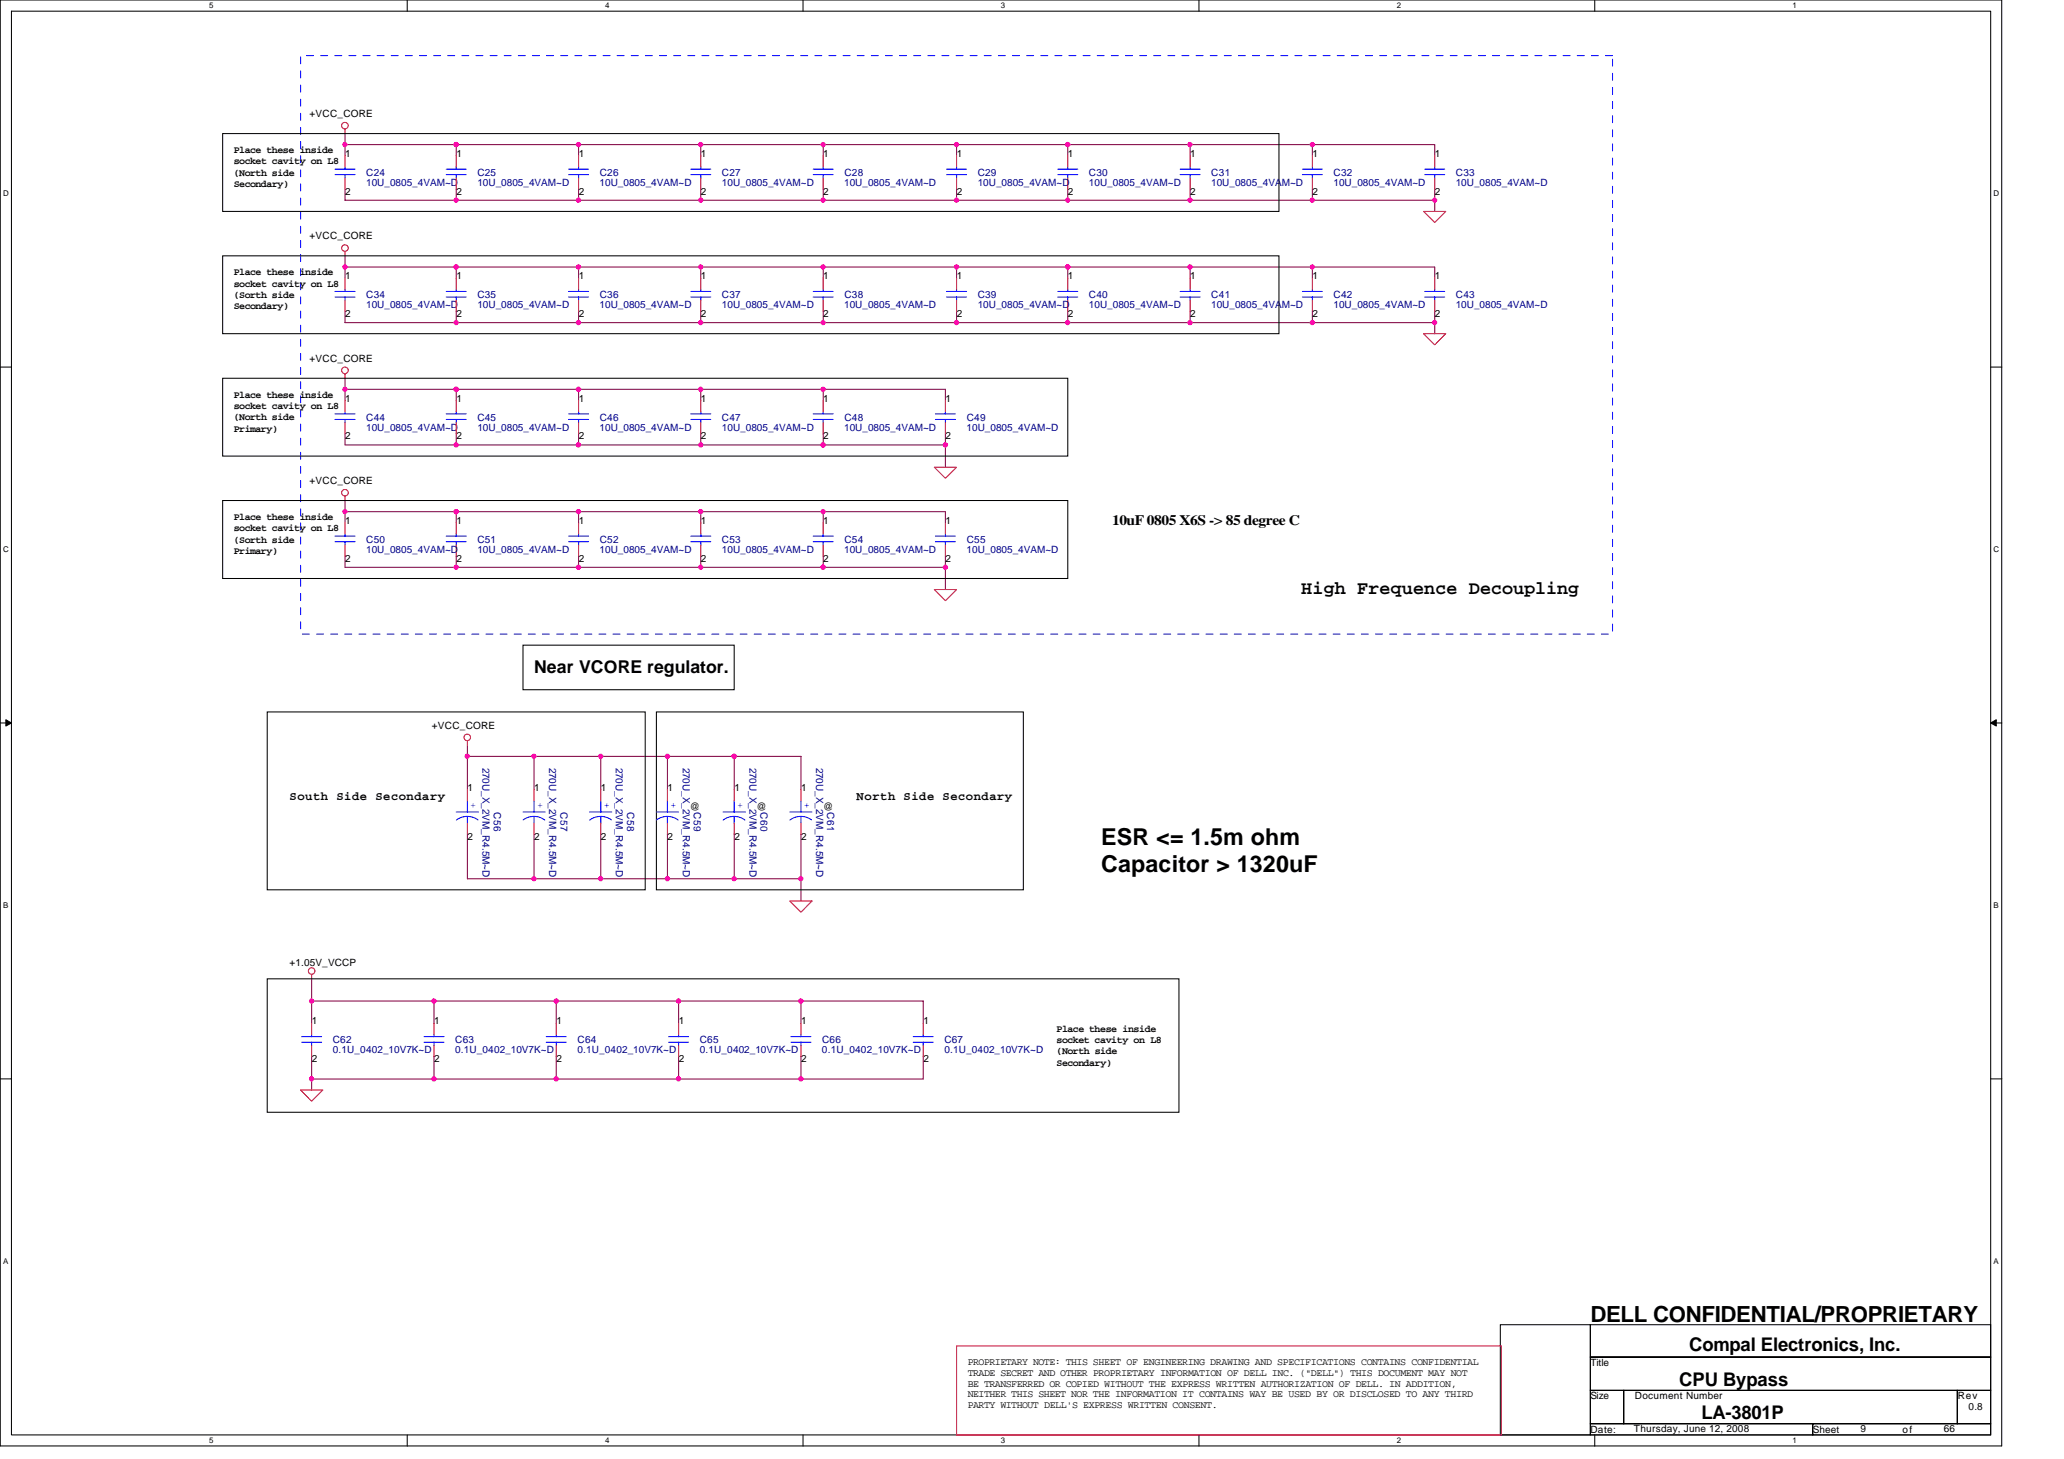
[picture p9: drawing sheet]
<svg xmlns="http://www.w3.org/2000/svg" width="297mm" height="210mm" viewBox="0 0 297 210" stroke-linecap="round" stroke-linejoin="round" font-family="sans-serif">
<path d="M0 0h288.1v208h-288.1zM1.6 1.6h284.9v204.8h-284.9z" fill="none" stroke="#000" stroke-width=".15"/>
<g fill="#fff">
<path d="M30.1 .2h.6v1.2h-.6z"/>
<path d="M30.1 206.6h.6v1.3h-.6z"/>
</g>
<path d="M58.6 0v1.6M58.6 206.4v1.6" fill="none" stroke="#000" stroke-width=".15"/>
<g fill="#fff">
<path d="M87.1 .2h.6v1.2h-.6z"/>
<path d="M87.1 206.6h.6v1.3h-.6z"/>
</g>
<path d="M115.6 0v1.6M115.6 206.4v1.6" fill="none" stroke="#000" stroke-width=".15"/>
<g fill="#fff">
<path d="M144 .2h.6v1.2h-.6z"/>
<path d="M144 206.6h.6v1.3h-.6z"/>
</g>
<path d="M172.5 0v1.6M172.5 206.4v1.6" fill="none" stroke="#000" stroke-width=".15"/>
<g fill="#fff">
<path d="M201 .2h.6v1.2h-.6z"/>
<path d="M201 206.6h.6v1.3h-.6z"/>
</g>
<path d="M229.5 0v1.6M229.5 206.4v1.6" fill="none" stroke="#000" stroke-width=".15"/>
<g fill="#fff">
<path d="M258 .2h.6v1.2h-.6z"/>
<path d="M258 206.6h.6v1.3h-.6z"/>
<path d="M.4 27.2h.8v1.3h-.8z"/>
<path d="M286.9 27.2h.8v1.3h-.8z"/>
<path d="M.4 78.4h.8v1.3h-.8z"/>
<path d="M286.9 78.4h.8v1.3h-.8z"/>
</g>
<path d="M0 52.8h1.6M286.5 52.8h1.6" fill="none" stroke="#000" stroke-width=".15"/>
<g fill="#fff">
<path d="M.4 129.6h.8v1.3h-.8z"/>
<path d="M286.9 129.6h.7v1.3h-.7z"/>
</g>
<path d="M0 104h1.6M286.5 104h1.6" fill="none" stroke="#000" stroke-width=".15"/>
<path d="M.8 103.5l.8 .5-.8 .5zM286.5 104l.8-.5v1z" fill="#000" stroke="#000" stroke-width=".14"/>
<g fill="#fff">
<path d="M.4 180.8h.8v1.3h-.8z"/>
<path d="M286.9 180.8h.7v1.3h-.7z"/>
</g>
<g fill="none" stroke="#000" stroke-width=".15">
<path d="M32 19.2h152.1v11.2h-152.1zM32 36.8h152.1v11.2h-152.1zM32 54.4h121.7v11.2h-121.7zM32 72h121.7v11.2h-121.7zM75.3 92.8h30.4v6.4h-30.4zM38.5 102.4h54.4v25.6h-54.4zM94.5 102.4h52.8v25.6h-52.8zM0 155.2h1.6M38.5 140.8h131.2v19.2h-131.2zM286.5 155.2h1.6M215.9 190.6h13v15.8h-13zM228.9 190.6h57.6v4.6h-57.6z"/>
<path d="M228.9 195.2h57.6v4.8h-57.6zM228.9 204.8h32v1.6h-32zM228.9 200h4.8v4.8h-4.8zM233.7 200h48v4.8h-48zM260.9 204.8h25.6v1.6h-25.6zM281.7 200h4.8v4.8h-4.8z"/>
</g>
<g fill="none" stroke="#800040" stroke-width=".15">
<path d="M49.7 19.2v3.2M49.7 27.2v1.6h156.8M49.7 38.4h156.8v1.6M49.7 36.8v3.2M49.7 20.8h156.8v1.6M65.7 20.8v1.6M65.7 27.2v1.6M65.7 38.4v1.6M83.3 20.8v1.6M83.3 27.2v1.6M83.3 38.4v1.6M100.9 20.8v1.6"/>
<path d="M100.9 27.2v1.6M100.9 38.4v1.6M118.5 20.8v1.6M118.5 27.2v1.6M118.5 38.4v1.6M137.7 20.8v1.6M137.7 27.2v1.6M137.7 38.4v1.6M153.7 20.8v1.6M153.7 27.2v1.6M153.7 38.4v1.6M171.3 20.8v1.6"/>
<path d="M171.3 27.2v1.6M171.3 38.4v1.6M188.9 20.8v1.6M188.9 27.2v1.6M188.9 38.4v1.6M206.5 27.2v3.2M49.7 44.8v1.6h156.8M49.7 54.4v3.2M49.7 56h86.4v1.6M65.7 44.8v1.6M65.7 56v1.6M83.3 44.8v1.6"/>
<path d="M83.3 56v1.6M100.9 44.8v1.6M100.9 56v1.6M118.5 44.8v1.6M118.5 56v1.6M137.7 44.8v1.6M153.7 44.8v1.6M171.3 44.8v1.6M188.9 44.8v1.6M206.5 44.8v3.2M49.7 62.4v1.6h86.4M49.7 72v3.2"/>
<path d="M49.7 73.6h86.4v1.6M65.7 62.4v1.6M65.7 73.6v1.6M83.3 62.4v1.6M83.3 73.6v1.6M100.9 62.4v1.6M100.9 73.6v1.6M118.5 62.4v1.6M118.5 73.6v1.6M136.1 62.4v4.8M49.7 80v1.6h33.6M65.7 80v1.6"/>
<path d="M83.3 80v1.6h17.6M100.9 80v1.6M100.9 81.6h35.2M118.5 80v1.6M136.1 80v4.8M67.3 107.2v6.4M67.3 108.8h19.2M76.9 108.8v4.8M86.5 108.8h9.6v4.8M86.5 108.8v4.8M96.1 108.8h19.2v4.8M105.7 108.8v4.8"/>
<path d="M67.3 120v6.4h48M76.9 120v6.4M86.5 120v6.4M96.1 120v6.4M105.7 120v6.4M115.3 120v9.6M44.8 140.8v6.4M44.8 152v4.8M44.8 144h88.1v3.2M62.5 144v3.2M62.5 152v3.2M80 144v3.2"/>
<path d="M80 152v3.2M97.7 144v3.2M97.7 152v3.2M115.3 144v3.2M115.3 152v3.2M132.9 152v3.2h-88.1"/>
</g>
<g fill="none" stroke="#f00" stroke-width=".15">
<path d="M49.7 18.6v.6M49.7 22.4v1.6M49.7 25.6v1.6M49.7 36.2v.6M65.7 22.4v1.6M65.7 25.6v1.6M83.3 22.4v1.6M83.3 25.6v1.6M100.9 22.4v1.6M100.9 25.6v1.6M118.5 22.4v1.6M118.5 25.6v1.6"/>
<path d="M137.7 22.4v1.6M137.7 25.6v1.6M153.7 22.4v1.6M153.7 25.6v1.6M171.3 22.4v1.6M171.3 25.6v1.6M188.9 22.4v1.6M188.9 25.6v1.6M204.9 30.4h3.2l-1.6 1.6zM206.5 22.4v1.6M206.5 25.6v1.6M49.7 40v1.6"/>
<path d="M49.7 43.2v1.6M49.7 53.8v.6M49.7 57.6v1.6M65.7 40v1.6M65.7 43.2v1.6M65.7 57.6v1.6M83.3 40v1.6M83.3 43.2v1.6M83.3 57.6v1.6M100.9 40v1.6M100.9 43.2v1.6M100.9 57.6v1.6"/>
<path d="M118.5 40v1.6M118.5 43.2v1.6M118.5 57.6v1.6M136.1 57.6v1.6M137.7 40v1.6M137.7 43.2v1.6M153.7 40v1.6M153.7 43.2v1.6M171.3 40v1.6M171.3 43.2v1.6M188.9 40v1.6M188.9 43.2v1.6"/>
<path d="M204.9 48h3.2l-1.6 1.6zM206.5 40v1.6M206.5 43.2v1.6M49.7 60.8v1.6M49.7 71.4v.6M49.7 75.2v1.6M49.7 78.4v1.6M65.7 60.8v1.6M65.7 75.2v1.6M65.7 78.4v1.6M83.3 60.8v1.6M83.3 75.2v1.6"/>
<path d="M83.3 78.4v1.6M100.9 60.8v1.6M100.9 75.2v1.6M100.9 78.4v1.6M118.5 60.8v1.6M118.5 75.2v1.6M118.5 78.4v1.6M134.5 67.2h3.2l-1.6 1.6zM136.1 60.8v1.6M136.1 75.2v1.6M136.1 78.4v1.6M134.5 84.8h3.2l-1.6 1.6z"/>
<path d="M67.3 106.6v.6M67.3 113.6v1.6M67.3 118.4v1.6M76.9 113.6v1.6M76.9 118.4v1.6M86.5 113.6v1.6M86.5 118.4v1.6M96.1 113.6v1.6M96.1 118.4v1.6M105.7 113.6v1.6M105.7 118.4v1.6M115.3 113.6v1.6"/>
<path d="M115.3 118.4v1.6M113.7 129.6h3.2l-1.6 1.6zM43.3 156.8h3.2l-1.7 1.6zM44.8 140.2v.6M44.8 147.2v1.6M44.8 150.4v1.6M62.5 147.2v1.6M62.5 150.4v1.6M80 147.2v1.6M80 150.4v1.6M97.7 147.2v1.6M97.7 150.4v1.6"/>
<path d="M115.3 147.2v1.6M115.3 150.4v1.6M132.9 147.2v1.6M132.9 150.4v1.6M137.7 193.6h78.4v12.8h-78.4z"/>
<circle cx="49.6" cy="18.1" r=".47"/>
<circle cx="49.6" cy="35.7" r=".47"/>
<circle cx="49.6" cy="53.3" r=".48"/>
<circle cx="49.6" cy="70.9" r=".47"/>
<circle cx="67.2" cy="106.1" r=".47"/>
<circle cx="44.8" cy="139.7" r=".47"/>
</g>
<path d="M43.3 8h188.8v83.2h-188.8z" fill="none" stroke="#00f" stroke-width=".14" stroke-dasharray="1 1 1 1 1 1 1 1"/>
<g fill="none" stroke="#00f" stroke-width=".15">
<path d="M48.2 25.1h2.9M48.2 24.3h2.9M49.7 24v.3M49.7 25.1v.5M64.2 25.1h2.9M64.2 24.3h2.9M65.7 24v.3M65.7 25.1v.5M81.8 25.1h2.9M81.8 24.3h2.9M83.3 24v.3M83.3 25.1v.5"/>
<path d="M99.4 25.1h2.9M99.4 24.3h2.9M100.9 24v.3M100.9 25.1v.5M117 25.1h2.9M117 24.3h2.9M118.5 24v.3M118.5 25.1v.5M136.2 25.1h2.9M136.2 24.3h2.9M137.7 24v.3M137.7 25.1v.5"/>
<path d="M152.2 25.1h2.9M152.2 24.3h2.9M153.7 24v.3M153.7 25.1v.5M169.8 25.1h2.9M169.8 24.3h2.9M171.3 24v.3M171.3 25.1v.5M187.4 25.1h2.9M187.4 24.3h2.9M188.9 24v.3M188.9 25.1v.5"/>
<path d="M205 25.1h2.9M205 24.3h2.9M206.5 24v.3M206.5 25.1v.5M48.2 42.7h2.9M48.2 41.9h2.9M48.2 59.5h2.9M49.7 41.6v.3M49.7 42.7v.5M49.7 59.2v.3M64.2 42.7h2.9M64.2 41.9h2.9"/>
<path d="M64.2 59.5h2.9M65.7 41.6v.3M65.7 42.7v.5M65.7 59.2v.3M81.8 42.7h2.9M81.8 41.9h2.9M81.8 59.5h2.9M83.3 41.6v.3M83.3 42.7v.5M83.3 59.2v.3M99.4 42.7h2.9M99.4 41.9h2.9"/>
<path d="M99.4 59.5h2.9M100.9 41.6v.3M100.9 42.7v.5M100.9 59.2v.3M117 42.7h2.9M117 41.9h2.9M117 59.5h2.9M118.5 41.6v.3M118.5 42.7v.5M118.5 59.2v.3M134.6 59.5h2.9M136.1 59.2v.3"/>
<path d="M136.2 42.7h2.9M136.2 41.9h2.9M137.7 41.6v.3M137.7 42.7v.5M152.2 42.7h2.9M152.2 41.9h2.9M153.7 41.6v.3M153.7 42.7v.5M169.8 42.7h2.9M169.8 41.9h2.9M171.3 41.6v.3M171.3 42.7v.5"/>
<path d="M187.4 42.7h2.9M187.4 41.9h2.9M188.9 41.6v.3M188.9 42.7v.5M205 42.7h2.9M205 41.9h2.9M206.5 41.6v.3M206.5 42.7v.5M48.2 60.3h2.9M48.2 77.9h2.9M48.2 77.1h2.9M49.7 60.3v.5"/>
<path d="M49.7 76.8v.3M49.7 77.9v.5M64.2 60.3h2.9M64.2 77.9h2.9M64.2 77.1h2.9M65.7 60.3v.5M65.7 76.8v.3M65.7 77.9v.5M81.8 60.3h2.9M81.8 77.9h2.9M81.8 77.1h2.9M83.3 60.3v.5"/>
<path d="M83.3 76.8v.3M83.3 77.9v.5M99.4 60.3h2.9M99.4 77.9h2.9M99.4 77.1h2.9M100.9 60.3v.5M100.9 76.8v.3M100.9 77.9v.5M117 60.3h2.9M117 77.9h2.9M117 77.1h2.9M118.5 60.3v.5"/>
<path d="M118.5 76.8v.3M118.5 77.9v.5M134.6 60.3h2.9M134.6 77.9h2.9M134.6 77.1h2.9M136.1 60.3v.5M136.1 76.8v.3M136.1 77.9v.5M65.7 116.8h3.2M67.3 115.2v1.6M67.3 117.5v.9M68.8 118a2.59 2.59 0 0 0-3.1 0"/>
<path d="M75.3 116.8h3.2M75.3 118a2.59 2.59 0 0 1 3.1 0M76.9 115.2v1.6M76.9 117.5v.9M84.9 116.8h3.2M86.5 115.2v1.6M86.5 117.5v.9M88 118a2.59 2.59 0 0 0-3.1 0M94.5 116.8h3.2M94.5 118a2.59 2.59 0 0 1 3.1 0M96.1 115.2v1.6M96.1 117.5v.9"/>
<path d="M104.1 116.8h3.2M104.1 118a2.58 2.58 0 0 1 3.1 0M105.7 115.2v1.6M105.7 117.5v.9M113.7 116.8h3.2M115.3 115.2v1.6M115.3 117.5v.9M116.8 118a2.59 2.59 0 0 0-3.1 0M43.4 149.9h2.9M43.4 149.1h2.9M44.8 148.8v.3M44.8 149.9v.5"/>
<path d="M61 149.9h2.9M61 149.1h2.9M62.5 148.8v.3M62.5 149.9v.5M78.6 149.9h2.9M78.6 149.1h2.9M80 148.8v.3M80 149.9v.5M96.2 149.9h2.9M96.2 149.1h2.9M97.7 148.8v.3M97.7 149.9v.5"/>
<path d="M113.8 149.9h2.9M113.8 149.1h2.9M115.3 148.8v.3M115.3 149.9v.5M131.4 149.9h2.9M131.4 149.1h2.9M132.9 148.8v.3M132.9 149.9v.5"/>
</g>
<g fill="#f0f" stroke="#f0f" stroke-width=".15">
<circle cx="65.6" cy="28.8" r=".31"/>
<circle cx="118.5" cy="46.4" r=".31"/>
<circle cx="100.8" cy="46.4" r=".31"/>
<circle cx="65.6" cy="38.4" r=".31"/>
<circle cx="49.6" cy="38.4" r=".31"/>
<circle cx="118.4" cy="64" r=".32"/>
<circle cx="100.8" cy="64" r=".32"/>
<circle cx="65.6" cy="81.6" r=".31"/>
<circle cx="171.3" cy="46.4" r=".31"/>
<circle cx="188.9" cy="38.4" r=".31"/>
<circle cx="153.7" cy="38.4" r=".31"/>
<circle cx="137.7" cy="38.4" r=".31"/>
<circle cx="65.6" cy="20.8" r=".31"/>
<circle cx="49.6" cy="20.8" r=".31"/>
<circle cx="171.3" cy="38.4" r=".31"/>
<circle cx="83.2" cy="73.6" r=".31"/>
<circle cx="136.1" cy="81.6" r=".31"/>
<circle cx="118.5" cy="81.6" r=".31"/>
<circle cx="171.3" cy="28.8" r=".31"/>
<circle cx="153.7" cy="20.8" r=".31"/>
<circle cx="171.3" cy="20.8" r=".31"/>
<circle cx="137.7" cy="28.8" r=".31"/>
<circle cx="115.3" cy="126.4" r=".31"/>
<circle cx="105.6" cy="126.4" r=".31"/>
<circle cx="97.6" cy="144" r=".32"/>
<circle cx="44.8" cy="144" r=".32"/>
<circle cx="62.4" cy="144" r=".32"/>
<circle cx="80" cy="144" r=".32"/>
<circle cx="115.2" cy="144" r=".32"/>
<circle cx="44.8" cy="155.2" r=".32"/>
<circle cx="115.2" cy="155.2" r=".32"/>
<circle cx="86.4" cy="108.8" r=".31"/>
<circle cx="83.2" cy="56" r=".32"/>
<circle cx="65.6" cy="73.6" r=".31"/>
<circle cx="105.6" cy="108.8" r=".31"/>
<circle cx="100.8" cy="28.8" r=".31"/>
<circle cx="153.7" cy="28.8" r=".31"/>
<circle cx="100.8" cy="81.6" r=".31"/>
<circle cx="96.1" cy="126.4" r=".31"/>
<circle cx="97.6" cy="155.2" r=".32"/>
<circle cx="118.5" cy="73.6" r=".31"/>
<circle cx="100.8" cy="73.6" r=".31"/>
<circle cx="96.1" cy="108.8" r=".31"/>
<circle cx="83.2" cy="20.8" r=".31"/>
<circle cx="76.8" cy="126.4" r=".31"/>
<circle cx="137.7" cy="46.4" r=".31"/>
<circle cx="136.1" cy="64" r=".32"/>
<circle cx="137.7" cy="20.8" r=".31"/>
<circle cx="76.8" cy="108.8" r=".31"/>
<circle cx="67.2" cy="108.8" r=".31"/>
<circle cx="65.6" cy="56" r=".32"/>
<circle cx="49.6" cy="56" r=".32"/>
<circle cx="153.7" cy="46.4" r=".31"/>
<circle cx="49.6" cy="73.6" r=".31"/>
<circle cx="118.4" cy="56" r=".32"/>
<circle cx="100.8" cy="56" r=".32"/>
<circle cx="86.4" cy="126.4" r=".31"/>
<circle cx="118.5" cy="38.4" r=".31"/>
<circle cx="100.8" cy="38.4" r=".31"/>
<circle cx="118.5" cy="28.8" r=".31"/>
<circle cx="83.2" cy="46.4" r=".31"/>
<circle cx="83.2" cy="38.4" r=".31"/>
<circle cx="80" cy="155.2" r=".32"/>
<circle cx="65.6" cy="46.4" r=".31"/>
<circle cx="62.4" cy="155.2" r=".32"/>
<circle cx="83.2" cy="28.8" r=".31"/>
<circle cx="188.9" cy="20.8" r=".31"/>
<circle cx="65.6" cy="64" r=".32"/>
<circle cx="83.2" cy="81.6" r=".31"/>
<circle cx="118.5" cy="20.8" r=".31"/>
<circle cx="100.8" cy="20.8" r=".31"/>
<circle cx="206.5" cy="28.8" r=".31"/>
<circle cx="188.9" cy="28.8" r=".31"/>
<circle cx="206.5" cy="46.4" r=".31"/>
<circle cx="188.9" cy="46.4" r=".31"/>
<circle cx="83.2" cy="64" r=".32"/>
</g>
<g font-size="3.3">
<text x="158.5" y="121.5">ESR &lt;= 1.5m ohm</text>
<text x="158.5" y="125.5">Capacitor &gt; 1320uF</text>
</g>
<text font-size="3.2" x="228.9" y="190.2">DELL CONFIDENTIAL/PROPRIETARY</text>
<g font-size="2.7">
<text x="187.3" y="85.5">High Frequence Decoupling</text>
<text x="243.1" y="194.4">Compal Electronics, Inc.</text>
<text x="241.7" y="199.3">CPU Bypass</text>
<text x="244.9" y="204.2">LA-3801P</text>
</g>
<text font-size="2.5" x="76.9" y="96.8">Near VCORE regulator.</text>
<text font-size="2.1" x="160.1" y="75.5">10uF 0805 X6S -&gt; 85 degree C</text>
<g font-size="1.8">
<text x="41.7" y="115">South Side Secondary</text>
<text x="123.3" y="115">North Side Secondary</text>
</g>
<g font-size="1.4">
<text x="44.5" y="16.8">+VCC_CORE</text>
<text x="33.7" y="22">Place these inside</text>
<text x="33.7" y="23.6">socket cavity on L8</text>
<text x="49.7" y="22.6">1</text>
<text x="65.7" y="22.6">1</text>
<text x="83.3" y="22.6">1</text>
<text x="100.9" y="22.6">1</text>
<text x="118.5" y="22.6">1</text>
<text x="137.7" y="22.6">1</text>
<text x="153.7" y="22.6">1</text>
<text x="171.3" y="22.6">1</text>
<text x="188.9" y="22.6">1</text>
<text x="206.5" y="22.6">1</text>
<text x="33.7" y="25.3">(North side</text>
<text x="33.7" y="26.9">Secondary)</text>
<text x="49.7" y="28">2</text>
<text x="65.7" y="28">2</text>
<text x="83.3" y="28">2</text>
<text x="100.9" y="28">2</text>
<text x="118.5" y="28">2</text>
<text x="137.7" y="28">2</text>
<text x="153.7" y="28">2</text>
<text x="171.3" y="28">2</text>
<text x="188.9" y="28">2</text>
<text x="206.5" y="28">2</text>
<text x="44.5" y="34.4">+VCC_CORE</text>
<text x="33.7" y="39.6">Place these inside</text>
<text x="33.7" y="41.3">socket cavity on L8</text>
<text x="49.7" y="40.2">1</text>
<text x="65.7" y="40.2">1</text>
<text x="83.3" y="40.2">1</text>
<text x="100.9" y="40.2">1</text>
<text x="118.5" y="40.2">1</text>
<text x="137.7" y="40.2">1</text>
<text x="153.7" y="40.2">1</text>
<text x="171.3" y="40.2">1</text>
<text x="188.9" y="40.2">1</text>
<text x="206.5" y="40.2">1</text>
<text x="33.7" y="42.9">(Sorth side</text>
<text x="33.7" y="44.5">Secondary)</text>
<text x="49.7" y="45.6">2</text>
<text x="65.7" y="45.6">2</text>
<text x="83.3" y="45.6">2</text>
<text x="100.9" y="45.6">2</text>
<text x="118.5" y="45.6">2</text>
<text x="137.7" y="45.6">2</text>
<text x="153.7" y="45.6">2</text>
<text x="171.3" y="45.6">2</text>
<text x="188.9" y="45.6">2</text>
<text x="206.5" y="45.6">2</text>
<text x="44.5" y="52">+VCC_CORE</text>
<text x="33.7" y="57.2">Place these inside</text>
<text x="33.7" y="58.8">socket cavity on L8</text>
<text x="49.7" y="57.8">1</text>
<text x="65.7" y="57.8">1</text>
<text x="83.3" y="57.8">1</text>
<text x="100.9" y="57.8">1</text>
<text x="118.5" y="57.8">1</text>
<text x="136.1" y="57.8">1</text>
<text x="33.7" y="60.5">(North side</text>
<text x="33.7" y="62.1">Primary)</text>
<text x="49.7" y="63.2">2</text>
<text x="65.7" y="63.2">2</text>
<text x="83.3" y="63.2">2</text>
<text x="100.9" y="63.2">2</text>
<text x="118.5" y="63.2">2</text>
<text x="136.1" y="63.2">2</text>
<text x="44.5" y="69.6">+VCC_CORE</text>
<text x="33.7" y="74.8">Place these inside</text>
<text x="33.7" y="76.5">socket cavity on L8</text>
<text x="49.7" y="75.4">1</text>
<text x="65.7" y="75.4">1</text>
<text x="83.3" y="75.4">1</text>
<text x="100.9" y="75.4">1</text>
<text x="118.5" y="75.4">1</text>
<text x="136.1" y="75.4">1</text>
<text x="33.7" y="78.1">(Sorth side</text>
<text x="33.7" y="79.7">Primary)</text>
<text x="49.7" y="80.8">2</text>
<text x="65.7" y="80.8">2</text>
<text x="83.3" y="80.8">2</text>
<text x="100.9" y="80.8">2</text>
<text x="118.5" y="80.8">2</text>
<text x="136.1" y="80.8">2</text>
<text x="62.1" y="104.8">+VCC_CORE</text>
<text x="67.3" y="113.8">1</text>
<text x="76.9" y="113.8">1</text>
<text x="86.5" y="113.8">1</text>
<text x="96.1" y="113.8">1</text>
<text x="105.7" y="113.8">1</text>
<text x="115.3" y="113.8">1</text>
<text x="99.3" y="116.5">@</text>
<text x="108.9" y="116.5">@</text>
<text x="118.5" y="116.5">@</text>
<text x="67.3" y="120.8">2</text>
<text x="76.9" y="120.8">2</text>
<text x="86.5" y="120.8">2</text>
<text x="96.1" y="120.8">2</text>
<text x="105.7" y="120.8">2</text>
<text x="115.3" y="120.8">2</text>
<text x="41.7" y="138.9">+1.05V_VCCP</text>
<text x="44.9" y="147.4">1</text>
<text x="62.5" y="147.4">1</text>
<text x="80.1" y="147.4">1</text>
<text x="97.7" y="147.4">1</text>
<text x="115.3" y="147.4">1</text>
<text x="132.9" y="147.4">1</text>
<text x="152.1" y="148.4">Place these inside</text>
<text x="44.9" y="152.8">2</text>
<text x="62.5" y="152.8">2</text>
<text x="80.1" y="152.8">2</text>
<text x="97.7" y="152.8">2</text>
<text x="115.3" y="152.8">2</text>
<text x="132.9" y="152.8">2</text>
<text x="152.1" y="150.1">socket cavity on L8</text>
<text x="152.1" y="151.7">(North side</text>
<text x="152.1" y="153.3">Secondary)</text>
<text x="139.3" y="196.4">PROPRIETARY NOTE: THIS SHEET OF ENGINEERING DRAWING AND SPECIFICATIONS CONTAINS CONFIDENTIAL</text>
<text x="139.3" y="197.9">TRADE SECRET AND OTHER PROPRIETARY INFORMATION OF DELL INC. (&quot;DELL&quot;) THIS DOCUMENT MAY NOT</text>
<text x="228.9" y="196.5">Title</text>
<text x="139.3" y="199.5">BE TRANSFERRED OR COPIED WITHOUT THE EXPRESS WRITTEN AUTHORIZATION OF DELL. IN ADDITION,</text>
<text x="139.3" y="201">NEITHER THIS SHEET NOR THE INFORMATION IT CONTAINS WAY BE USED BY OR DISCLOSED TO ANY THIRD</text>
<text x="139.3" y="202.6">PARTY WITHOUT DELL'S EXPRESS WRITTEN CONSENT.</text>
<text x="228.9" y="201.3">Size</text>
<text x="235.3" y="201.3">Document Number</text>
<text x="281.7" y="201.3">Rev</text>
<text x="283.3" y="202.9">0.8</text>
<text x="228.9" y="206.1">Date:</text>
<text x="235.1" y="206">Thursday, June 12, 2008</text>
<text x="260.9" y="206.1">Sheet</text>
<text x="267.8" y="206">9</text>
<text x="273.8" y="206.1">of</text>
<text x="279.8" y="206">66</text>
</g>
<g font-size="1.4" fill="#000080">
<text x="52.7" y="25.3">C24</text>
<text x="52.7" y="26.7">10U_0805_4VAM~D</text>
<text x="68.7" y="25.3">C25</text>
<text x="68.7" y="26.7">10U_0805_4VAM~D</text>
<text x="86.3" y="26.7">10U_0805_4VAM~D</text>
<text x="86.3" y="25.3">C26</text>
<text x="103.9" y="25.3">C27</text>
<text x="103.9" y="26.7">10U_0805_4VAM~D</text>
<text x="121.5" y="26.7">10U_0805_4VAM~D</text>
<text x="121.5" y="25.3">C28</text>
<text x="140.7" y="25.3">C29</text>
<text x="140.7" y="26.7">10U_0805_4VAM~D</text>
<text x="156.7" y="25.3">C30</text>
<text x="156.7" y="26.7">10U_0805_4VAM~D</text>
<text x="174.3" y="26.7">10U_0805_4VAM~D</text>
<text x="174.3" y="25.3">C31</text>
<text x="191.9" y="25.3">C32</text>
<text x="191.9" y="26.7">10U_0805_4VAM~D</text>
<text x="209.5" y="26.7">10U_0805_4VAM~D</text>
<text x="209.5" y="25.3">C33</text>
<text x="52.7" y="42.9">C34</text>
<text x="52.7" y="44.3">10U_0805_4VAM~D</text>
<text x="68.7" y="42.9">C35</text>
<text x="68.7" y="44.3">10U_0805_4VAM~D</text>
<text x="86.3" y="44.3">10U_0805_4VAM~D</text>
<text x="86.3" y="42.9">C36</text>
<text x="103.9" y="42.9">C37</text>
<text x="103.9" y="44.3">10U_0805_4VAM~D</text>
<text x="121.5" y="44.3">10U_0805_4VAM~D</text>
<text x="121.5" y="42.9">C38</text>
<text x="140.7" y="42.9">C39</text>
<text x="140.7" y="44.3">10U_0805_4VAM~D</text>
<text x="156.7" y="42.9">C40</text>
<text x="156.7" y="44.3">10U_0805_4VAM~D</text>
<text x="174.3" y="44.3">10U_0805_4VAM~D</text>
<text x="174.3" y="42.9">C41</text>
<text x="191.9" y="42.9">C42</text>
<text x="191.9" y="44.3">10U_0805_4VAM~D</text>
<text x="209.5" y="44.3">10U_0805_4VAM~D</text>
<text x="209.5" y="42.9">C43</text>
<text x="52.7" y="60.5">C44</text>
<text x="52.7" y="62">10U_0805_4VAM~D</text>
<text x="68.7" y="60.5">C45</text>
<text x="68.7" y="62">10U_0805_4VAM~D</text>
<text x="86.3" y="62">10U_0805_4VAM~D</text>
<text x="86.3" y="60.5">C46</text>
<text x="103.9" y="60.5">C47</text>
<text x="103.9" y="62">10U_0805_4VAM~D</text>
<text x="121.5" y="62">10U_0805_4VAM~D</text>
<text x="121.5" y="60.5">C48</text>
<text x="139.1" y="62">10U_0805_4VAM~D</text>
<text x="139.1" y="60.5">C49</text>
<text x="52.7" y="78.1">C50</text>
<text x="52.7" y="79.5">10U_0805_4VAM~D</text>
<text x="68.7" y="78.1">C51</text>
<text x="68.7" y="79.5">10U_0805_4VAM~D</text>
<text x="86.3" y="79.5">10U_0805_4VAM~D</text>
<text x="86.3" y="78.1">C52</text>
<text x="103.9" y="78.1">C53</text>
<text x="103.9" y="79.5">10U_0805_4VAM~D</text>
<text x="121.5" y="79.5">10U_0805_4VAM~D</text>
<text x="121.5" y="78.1">C54</text>
<text x="139.1" y="79.5">10U_0805_4VAM~D</text>
<text x="139.1" y="78.1">C55</text>
<text x="69.4" y="110.4" transform="rotate(90 69.4 110.4)">270U_X_2VM_R4.5M~D</text>
<text x="79.1" y="110.4" transform="rotate(90 79.1 110.4)">270U_X_2VM_R4.5M~D</text>
<text x="88.6" y="110.4" transform="rotate(90 88.6 110.4)">270U_X_2VM_R4.5M~D</text>
<text x="98.3" y="110.4" transform="rotate(90 98.3 110.4)">270U_X_2VM_R4.5M~D</text>
<text x="107.8" y="110.4" transform="rotate(90 107.8 110.4)">270U_X_2VM_R4.5M~D</text>
<text x="117.5" y="110.4" transform="rotate(90 117.5 110.4)">270U_X_2VM_R4.5M~D</text>
<text x="71.1" y="116.8" transform="rotate(90 71.1 116.8)">C56</text>
<text x="80.6" y="116.8" transform="rotate(90 80.6 116.8)">C57</text>
<text x="90.3" y="116.8" transform="rotate(90 90.3 116.8)">C58</text>
<text x="99.8" y="116.8" transform="rotate(90 99.8 116.8)">C59</text>
<text x="109.4" y="116.8" transform="rotate(90 109.4 116.8)">C60</text>
<text x="119.1" y="116.8" transform="rotate(90 119.1 116.8)">C61</text>
<text x="47.9" y="150.1">C62</text>
<text x="47.9" y="151.6">0.1U_0402_10V7K~D</text>
<text x="65.5" y="151.6">0.1U_0402_10V7K~D</text>
<text x="65.5" y="150.1">C63</text>
<text x="83.1" y="151.6">0.1U_0402_10V7K~D</text>
<text x="83.1" y="150.1">C64</text>
<text x="100.7" y="150.1">C65</text>
<text x="100.7" y="151.6">0.1U_0402_10V7K~D</text>
<text x="118.3" y="151.6">0.1U_0402_10V7K~D</text>
<text x="118.3" y="150.1">C66</text>
<text x="135.9" y="150.1">C67</text>
<text x="135.9" y="151.6">0.1U_0402_10V7K~D</text>
</g>
<g font-size="1.4" fill="#00f">
<text x="67.7" y="116.2">+</text>
<text x="77.3" y="116.2">+</text>
<text x="86.9" y="116.2">+</text>
<text x="96.5" y="116.2">+</text>
<text x="106.1" y="116.2">+</text>
<text x="115.7" y="116.2">+</text>
</g>
<g font-size="1.1">
<text x="30.1" y="1.2">5</text>
<text x="87.1" y="1.2">4</text>
<text x="144" y="1.2">3</text>
<text x="201" y="1.2">2</text>
<text x="258" y="1.2">1</text>
<text x=".4" y="28.2">D</text>
<text x="286.9" y="28.2">D</text>
<text x=".4" y="79.4">C</text>
<text x="286.9" y="79.4">C</text>
<text x=".4" y="130.6">B</text>
<text x="286.9" y="130.6">B</text>
<text x=".4" y="181.8">A</text>
<text x="286.9" y="181.8">A</text>
<text x="30.1" y="207.6">5</text>
<text x="87.1" y="207.6">4</text>
<text x="144" y="207.6">3</text>
<text x="201" y="207.6">2</text>
<text x="258" y="207.6">1</text>
</g>
</svg>
